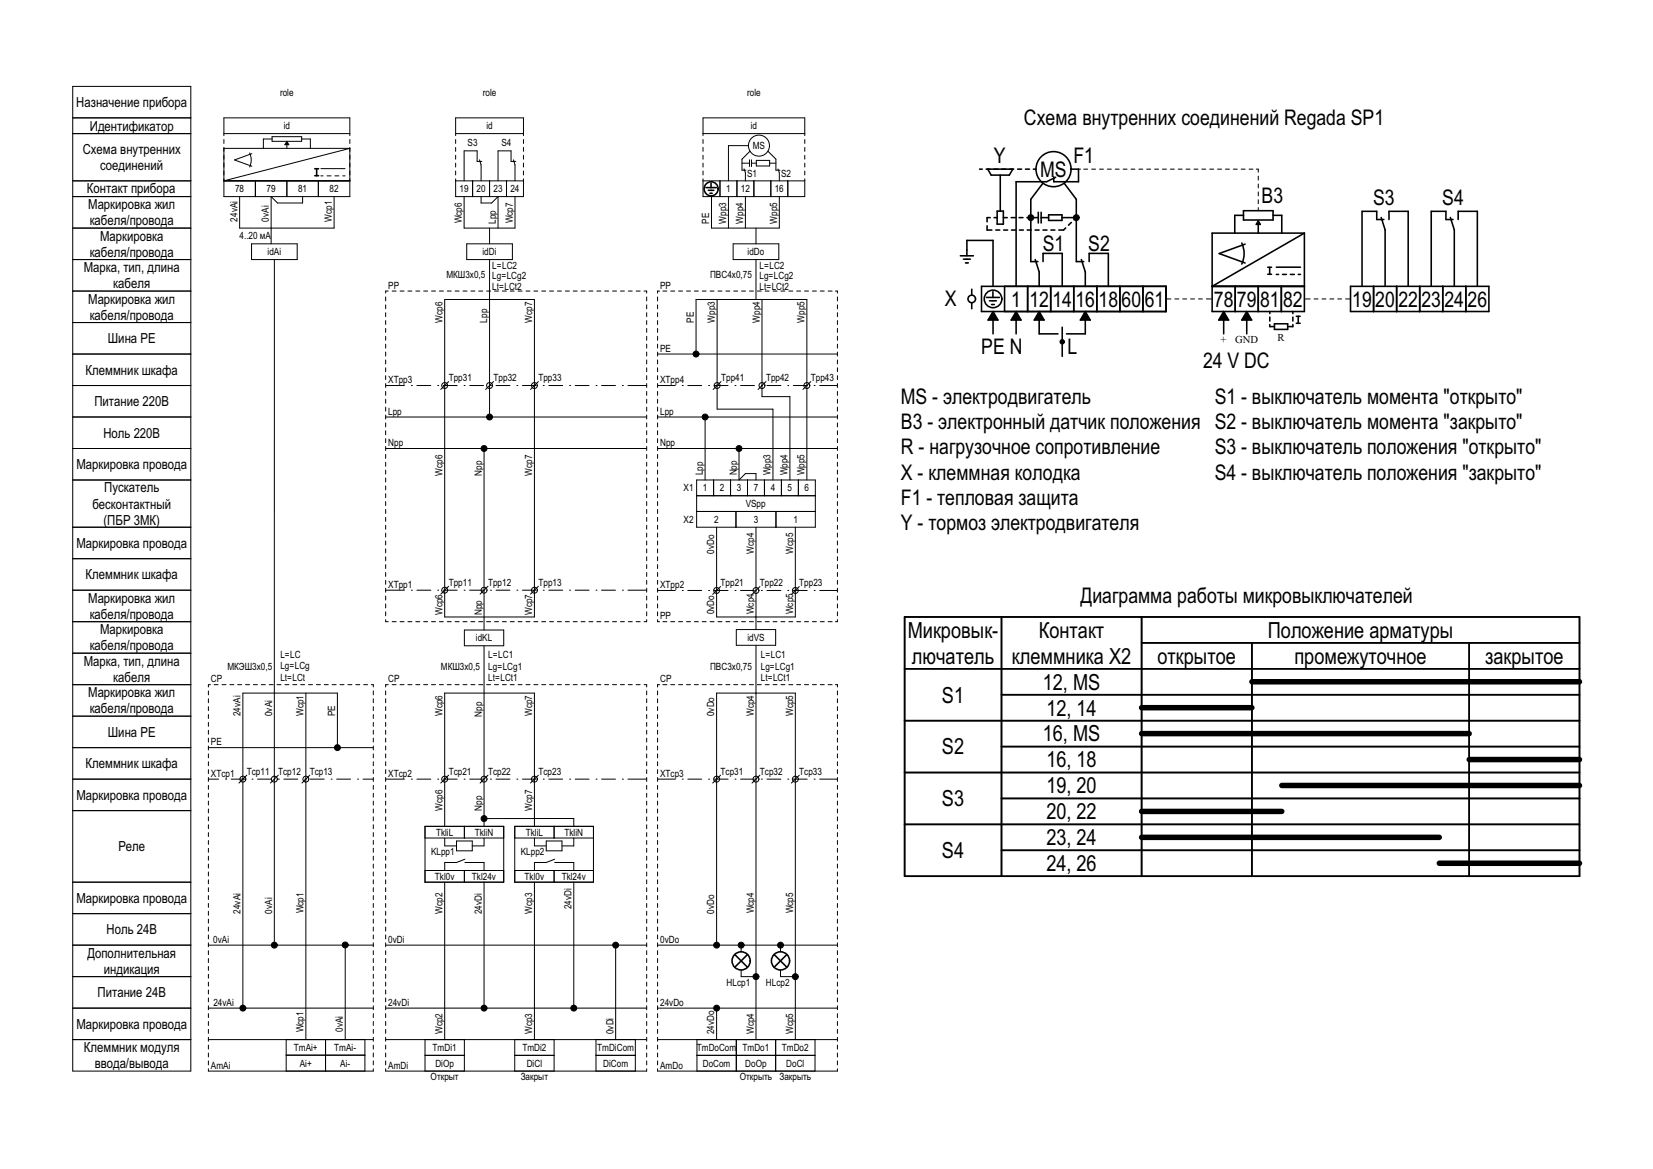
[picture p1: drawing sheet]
<svg xmlns="http://www.w3.org/2000/svg" width="420mm" height="297mm" viewBox="0 0 420 297" stroke-linecap="round" stroke-linejoin="round" font-family="sans-serif">
<!-- layer: id_static_do -->
<g fill="none" stroke="#000" stroke-width=".25">
<path d="M178.6 33.9h25.9M178.6 34.5v-4.6h25.9v4.6M178.6 35.4v1M178.6 37.4v1M178.6 39.4v1M190.2 37h-5.1v8.9M190.6 38.4l-2.1 2v2.8h1M195.1 38.4l2 2v2.8h1.1M204.5 35.4v1M204.5 37.4v1M204.5 39.4v1M178.6 45.4v4.5h25.9v-4.5"/>
<path d="M178.6 45.9h25.9M178.6 41.4v1M178.6 43.4v1M180.8 49.9v8h17.2v-8M182.9 45.9v4M185.1 49.9v8M187.2 45.9v4M188.5 41.5h1.9M189 42.9l.4 1v2M189.4 49.9v8M190.4 40.6v1.7M190.9 41.5h1.3"/>
<path d="M190.9 40.6v1.7M191.6 45.9v4M192.1 57.9v4M192.2 40.7h3.4v1.5h-3.4zM195.6 41.5h1.5M195.9 45.9v4M197.7 42.9l.3 1v2M200.2 45.9v4M204.5 41.4v1M204.5 43.4v1M167.1 75.4v1M167.1 77.4v1"/>
<path d="M167.1 79.4v1M167.6 73.9h-.5v.6M168.4 73.9h1M170.4 73.9h1M172.4 73.9h1M174.4 73.9h1M176.4 73.9h1M178.4 73.9h1M180.4 73.9h1M182.2 76.1v27.8h14.2v18M182.4 73.9h1M184.4 73.9h1"/>
<path d="M186.3 61.9h11.6v4h-11.6zM186.4 73.9h1M188.4 73.9h1M190.4 73.9h1M192.1 65.9v10.2M192.4 73.9h1M193.6 76.1v24.7h7.1v21.1M194.4 73.9h1M196.4 73.9h1M198.4 73.9h1M200.4 73.9h1M202.4 73.9h1"/>
<path d="M204.4 73.9h1M206.4 73.9h1M208.4 73.9h1M210.4 73.9h1M212.3 73.9h.5v.6M212.8 75.4v1M212.8 77.4v1M212.8 79.4v1M167.1 97.9h4.5M167.1 89.9h45.7M167.1 81.4v1M167.1 83.4v1"/>
<path d="M167.1 85.4v1M167.1 87.4v1M167.1 89.4v1M167.1 91.4v1M167.1 93.4v1M167.1 95.4v1M167.1 97.4v1M167.1 99.4v1M173.3 97.9h.1M174.8 97.9h3.5M176.9 89.2v-13.1h28.1v45.8M180.1 97.9h.1"/>
<path d="M181.5 97.9h3.5M183.2 96.9l-2 2M186.8 97.9h.1M188.2 97.9h3.5M193.5 97.9h.1M194.6 96.9l-2 2M194.9 97.9h3.5M200.2 97.9h.1M201.6 97.9h3.5M206 96.9l-2 2M206.9 97.9h.1M208.3 97.9h4.5"/>
<path d="M212.8 81.4v1M212.8 83.4v1M212.8 85.4v1M212.8 87.4v1M212.8 89.4v1M212.8 91.4v1M212.8 93.4v1M212.8 95.4v1M212.8 97.4v1M212.8 99.4v1M167.1 105.9h45.7M167.1 113.9h45.7"/>
<path d="M167.1 101.4v1M167.1 103.4v1M167.1 105.4v1M167.1 107.4v1M167.1 109.4v1M167.1 111.4v1M167.1 113.4v1M167.1 115.4v1M167.1 117.4v1M167.1 119.4v1M179.2 106.7v15.2M187.8 114.7v7.2l1.6-1.6h2.7v1.6"/>
<path d="M212.8 101.4v1M212.8 103.4v1M212.8 105.4v1M212.8 107.4v1M212.8 109.4v1M212.8 111.4v1M212.8 113.4v1M212.8 115.4v1M212.8 117.4v1M212.8 119.4v1M167.1 121.4v1M167.1 123.4v1"/>
<path d="M167.1 125.4v1M167.1 127.4v1M167.1 129.4v1M167.1 131.4v1M167.1 133.4v1M167.1 135.4v1M167.1 137.4v1M167.1 139.4v1M177 129.9h30.2M177 121.9h30.2v12h-30.2zM177 125.9h30.2M181.3 121.9v4"/>
<path d="M182.1 133.9v22.9h20v-22.9M185.6 121.9v4M187 129.9v4M189.9 121.9v4M192.1 133.9v26M194.2 121.9v4M197.2 129.9v4M198.5 121.9v4M202.9 121.9v4M212.8 121.4v1M212.8 123.4v1M212.8 125.4v1"/>
<path d="M212.8 127.4v1M212.8 129.4v1M212.8 131.4v1M212.8 133.4v1M212.8 135.4v1M212.8 137.4v1M212.8 139.4v1M167.1 150h4.5M167.1 157.4v.5h.5M167.1 141.4v1M167.1 143.4v1M167.1 145.4v1"/>
<path d="M167.1 147.4v1M167.1 149.4v1M167.1 151.4v1M167.1 153.4v1M167.1 155.4v1M168.4 157.9h1M170.4 157.9h1M172.4 157.9h1M173.3 150h.1M174.4 157.9h1M174.8 150h3.5M176.4 157.9h1"/>
<path d="M178.4 157.9h1M180.1 150h.1M180.4 157.9h1M181.5 150h3.5M182.4 157.9h1M183.1 149l-2 2M184.4 157.9h1M186.4 157.9h1M186.8 150h.1M187.1 159.9h10v4h-10zM188.2 150h3.5M188.4 157.9h1"/>
<path d="M190.4 157.9h1M192.4 157.9h1M193.1 149l-2 2M193.5 150h.1M194.4 157.9h1M194.9 150h3.5M196.4 157.9h1M198.4 157.9h1M200.2 150h.1M200.4 157.9h1M201.6 150h3.5M202.4 157.9h1"/>
<path d="M203.1 149l-2 2M204.4 157.9h1M206.4 157.9h1M206.9 150h.1M208.3 150h4.5M208.4 157.9h1M210.4 157.9h1M212.8 157.4v.5h-.5M212.8 141.4v1M212.8 143.4v1M212.8 145.4v1M212.8 147.4v1"/>
<path d="M212.8 149.4v1M212.8 151.4v1M212.8 153.4v1M212.8 155.4v1M192.1 163.9v12.2"/>
<circle cx="192.8" cy="37" r="2.67"/>
<circle cx="176.9" cy="89.9" r=".75"/>
<circle cx="182.2" cy="97.9" r=".75"/>
<circle cx="193.6" cy="97.9" r=".75"/>
<circle cx="205" cy="97.9" r=".75"/>
<circle cx="179.2" cy="105.9" r=".75"/>
<circle cx="187.8" cy="113.9" r=".75"/>
<circle cx="182.1" cy="150" r=".75"/>
<circle cx="192.1" cy="150" r=".75"/>
<circle cx="202.1" cy="150" r=".75"/>
</g>
<!-- layer: id_static_di -->
<g fill="none" stroke="#000" stroke-width=".25">
<path d="M115.8 34.5v-4.6h17.2v4.6M115.8 35.4v1M115.8 37.4v1M115.8 39.4v1M115.8 33.9h17.2M133 35.4v1M133 37.4v1M133 39.4v1M115.8 45.4v4.5h17.2v-4.5M115.8 45.9h17.2M115.8 41.4v1M115.8 43.4v1"/>
<path d="M117.9 49.9v8h13v-8M120.1 45.9v4M121.8 40.6l.4 1.3v4M122.2 49.9v1.7h2.7l1.6-1.7v8M122.4 41h-1.2v-2.7h-3.3v7.6M124.4 45.9v4M124.4 57.9v4M128.7 45.9v4M130.5 40.6l.4 1.3v4M131 41h-1.2v-2.7h-3.3v7.6M133 41.4v1M133 43.4v1"/>
<path d="M98 75.4v1M98 77.4v1M98 79.4v1M98.6 73.9h-.6v.6M99.6 73.9h1M101.6 73.9h1M103.6 73.9h1M105.6 73.9h1M107.6 73.9h1M109.6 73.9h1M111.6 73.9h1M113 76.1h22.8v80.7h-22.8z"/>
<path d="M113.6 73.9h1M115.6 73.9h1M117.6 73.9h1M118.6 61.9h11.6v4h-11.6zM119.6 73.9h1M121.6 73.9h1M123.6 73.9h1M124.4 65.9v39.3M125.6 73.9h1M127.6 73.9h1M129.6 73.9h1M131.6 73.9h1"/>
<path d="M133.6 73.9h1M135.6 73.9h1M137.6 73.9h1M139.6 73.9h1M141.6 73.9h1M143.6 73.9h1M145.6 73.9h1M147.6 73.9h1M149.6 73.9h1M151.6 73.9h1M153.6 73.9h1M155.6 73.9h1"/>
<path d="M157.6 73.9h1M159.6 73.9h1M161.6 73.9h1M163.6 73.9h.7v.6M164.3 75.4v1M164.3 77.4v1M164.3 79.4v1M98 97.9h4.8M98 81.4v1M98 83.4v1M98 85.4v1M98 87.4v1"/>
<path d="M98 89.4v1M98 91.4v1M98 93.4v1M98 95.4v1M98 97.4v1M98 99.4v1M104.5 97.9h.1M105.9 97.9h3.6M111.2 97.9h.1M112.6 97.9h3.6M114 96.9l-2 2M117.9 97.9h.1"/>
<path d="M119.3 97.9h3.6M124.6 97.9h.1M125.4 96.9l-2 2M126 97.9h3.6M131.3 97.9h.1M132.7 97.9h3.6M136.8 96.9l-2 2M138 97.9h.1M139.4 97.9h3.6M144.7 97.9h.1M146.1 97.9h3.6M151.4 97.9h.1"/>
<path d="M152.8 97.9h3.6M158.1 97.9h.1M159.5 97.9h4.8M164.3 81.4v1M164.3 83.4v1M164.3 85.4v1M164.3 87.4v1M164.3 89.4v1M164.3 91.4v1M164.3 93.4v1M164.3 95.4v1M164.3 97.4v1"/>
<path d="M164.3 99.4v1M98 105.9h66.3M98 113.9h66.3M98 101.4v1M98 103.4v1M98 105.4v1M98 107.4v1M98 109.4v1M98 111.4v1M98 113.4v1M98 115.4v1M98 117.4v1"/>
<path d="M98 119.4v1M123 114.7v45.4M164.3 101.4v1M164.3 103.4v1M164.3 105.4v1M164.3 107.4v1M164.3 109.4v1M164.3 111.4v1M164.3 113.4v1M164.3 115.4v1M164.3 117.4v1M164.3 119.4v1"/>
<path d="M98 121.4v1M98 123.4v1M98 125.4v1M98 127.4v1M98 129.4v1M98 131.4v1M98 133.4v1M98 135.4v1M98 137.4v1M98 139.4v1M164.3 121.4v1M164.3 123.4v1"/>
<path d="M164.3 125.4v1M164.3 127.4v1M164.3 129.4v1M164.3 131.4v1M164.3 133.4v1M164.3 135.4v1M164.3 137.4v1M164.3 139.4v1M98 149.9h4.8M98 141.4v1M98 143.4v1M98 145.4v1"/>
<path d="M98 147.4v1M98 149.4v1M98 151.4v1M98 153.4v1M98 155.4v1M98 157.4v.5h.6M99.6 157.9h1M101.6 157.9h1M103.6 157.9h1M104.5 149.9h.1M105.6 157.9h1M105.9 149.9h3.6"/>
<path d="M107.6 157.9h1M109.6 157.9h1M111.2 149.9h.1M111.6 157.9h1M112.6 149.9h3.6M113.6 157.9h1M114 148.9l-2 2M115.6 157.9h1M117.6 157.9h1M117.9 149.9h.1M119.3 149.9h3.6M119.6 157.9h1"/>
<path d="M121.6 157.9h1M123.6 157.9h1M124 148.9l-2 2M124.6 149.9h.1M125.6 157.9h1M126 149.9h3.6M127.6 157.9h1M129.6 157.9h1M131.3 149.9h.1M131.6 157.9h1M132.7 149.9h3.6M133.6 157.9h1"/>
<path d="M135.6 157.9h1M136.8 148.9l-2 2M137.6 157.9h1M138 149.9h.1M139.4 149.9h3.6M139.6 157.9h1M141.6 157.9h1M143.6 157.9h1M144.7 149.9h.1M145.6 157.9h1M146.1 149.9h3.6M147.6 157.9h1"/>
<path d="M149.6 157.9h1M151.4 149.9h.1M151.6 157.9h1M152.8 149.9h3.6M153.6 157.9h1M155.6 157.9h1M157.6 157.9h1M158.1 149.9h.1M159.5 149.9h4.8M159.6 157.9h1M161.6 157.9h1M164.3 141.4v1"/>
<path d="M164.3 143.4v1M164.3 145.4v1M164.3 147.4v1M164.3 149.4v1M164.3 151.4v1M164.3 153.4v1M164.3 155.4v1M164.3 157.4v.5h-.7M118 160.1h10v4h-10zM123 164.1v33.8M113 197.9v-21.8h22.8v21.8"/>
<circle cx="113" cy="97.9" r=".75"/>
<circle cx="124.4" cy="97.9" r=".75"/>
<circle cx="135.8" cy="97.9" r=".75"/>
<circle cx="123" cy="113.9" r=".75"/>
<circle cx="124.4" cy="105.9" r=".75"/>
<circle cx="113" cy="149.9" r=".75"/>
<circle cx="123" cy="149.9" r=".75"/>
<circle cx="135.8" cy="149.9" r=".75"/>
</g>
<!-- layer: id_static_ai -->
<g fill="none" stroke="#000" stroke-width=".25">
<path d="M56.9 33.9h32M56.9 34.5v-4.6h32v4.6M56.9 37.4v12.5h32v-12.5M56.9 35.4v1M56.9 37.7h32l-32 8.2h32M63.4 38.8a4.2 4.2 0 0 1 0 3.6M64 39l-4.4 1.6 4.4 1.6M69.1 34.7h7.5v1.2h-7.5zM69.1 35.3h-2.2v2.4M72.9 36.8v.9M72.9 35.9l.5 .9h-1zM76.6 35.3h2.3v2.4"/>
<path d="M88.9 35.4v1M60.9 49.9v8h24v-8M64.9 45.9v4M72.9 45.9v4M76.9 49.9v1.7h-6.4l-1.6-1.7v12M80.9 45.9v4M81.5 42.8h6.2M81.5 44.7h.6M83.1 44.7h1M85.1 44.7h1M87.1 44.7h.6M63.9 61.9h11.6v4h-11.6z"/>
<path d="M69.7 65.9v110.2"/>
</g>
<!-- layer: cp_static_do -->
<g fill="none" stroke="#000" stroke-width=".25">
<path d="M167.1 175.5v1M167.1 177.5v1M167.1 179.5v1M167.6 173.9h-.5v.6M168.4 173.9h1M170.4 173.9h1M172.4 173.9h1M174.4 173.9h1M176.4 173.9h1M178.4 173.9h1M180.4 173.9h1M182.4 173.9h1"/>
<path d="M184.4 173.9h1M186.4 173.9h1M188.4 173.9h1M190.4 173.9h1M192.1 176.1v88M192.4 173.9h1M194.4 173.9h1M196.4 173.9h1M198.4 173.9h1M200.4 173.9h1M202.4 173.9h1M204.4 173.9h1"/>
<path d="M206.4 173.9h1M208.4 173.9h1M210.4 173.9h1M212.3 173.9h.5v.6M212.8 175.5v1M212.8 177.5v1M212.8 179.5v1M167.1 197.9h4.5M167.1 181.5v1M167.1 183.5v1M167.1 185.5v1M167.1 187.5v1"/>
<path d="M167.1 189.5v1M167.1 191.5v1M167.1 193.5v1M167.1 195.5v1M167.1 197.5v1M167.1 199.5v1M173.3 197.9h.1M174.8 197.9h3.5M180.1 197.9h.1M181.5 197.9h3.5M183.1 196.9l-2 2M186.8 197.9h.1"/>
<path d="M188.2 197.9h3.5M193.1 196.9l-2 2M193.5 197.9h.1M194.9 197.9h3.5M200.2 197.9h.1M201.6 197.9h3.5M203.1 196.9l-2 2M206.9 197.9h.1M208.3 197.9h4.5M212.8 181.5v1M212.8 183.5v1M212.8 185.5v1"/>
<path d="M212.8 187.5v1M212.8 189.5v1M212.8 191.5v1M212.8 193.5v1M212.8 195.5v1M212.8 197.5v1M212.8 199.5v1M167.1 201.5v1M167.1 203.5v1M167.1 205.5v1M167.1 207.5v1M167.1 209.5v1"/>
<path d="M167.1 211.5v1M167.1 213.5v1M167.1 215.5v1M167.1 217.5v1M167.1 219.5v1M212.8 201.5v1M212.8 203.5v1M212.8 205.5v1M212.8 207.5v1M212.8 209.5v1M212.8 211.5v1M212.8 213.5v1"/>
<path d="M212.8 215.5v1M212.8 217.5v1M212.8 219.5v1M167.1 221.5v1M167.1 223.5v1M167.1 225.5v1M167.1 227.5v1M167.1 229.5v1M167.1 231.5v1M167.1 233.5v1M167.1 235.5v1M167.1 237.5v1"/>
<path d="M167.1 239.5v1M182.1 239.4v-63.3h20v88M212.8 221.5v1M212.8 223.5v1M212.8 225.5v1M212.8 227.5v1M212.8 229.5v1M212.8 231.5v1M212.8 233.5v1M212.8 235.5v1M212.8 237.5v1M212.8 239.5v1"/>
<path d="M167.1 256.1h45.7M167.1 240.1h45.7M167.1 241.5v1M167.1 243.5v1M167.1 245.5v1M167.1 247.5v1M167.1 249.5v1M167.1 251.5v1M167.1 253.5v1M167.1 255.5v1M167.1 257.5v1M167.1 259.5v1"/>
<path d="M182.1 256.9v7.2M188.3 240.9v.9M188.3 246.4v1.7h3M198.3 246.4v1.7h3M198.3 240.9v.9M212.8 241.5v1M212.8 243.5v1M212.8 245.5v1M212.8 247.5v1M212.8 249.5v1M212.8 251.5v1M212.8 253.5v1"/>
<path d="M212.8 255.5v1M212.8 257.5v1M212.8 259.5v1M167.1 271.5v.6h45.7v-.6M167.1 264.1h45.7M167.1 261.5v1M167.1 263.5v1M167.1 265.5v1M167.1 267.5v1M167.1 269.5v1M177.1 268.1h30M177.1 264.1v8"/>
<path d="M187.1 264.1v8M197.1 264.1v8M207.1 264.1v8M212.8 261.5v1M212.8 263.5v1M212.8 265.5v1M212.8 267.5v1M212.8 269.5v1"/>
<circle cx="182.1" cy="197.9" r=".75"/>
<circle cx="192.1" cy="197.9" r=".75"/>
<circle cx="202.1" cy="197.9" r=".75"/>
<circle cx="182.1" cy="256.1" r=".75"/>
<circle cx="182.1" cy="240.1" r=".75"/>
<circle cx="188.3" cy="240.1" r=".75"/>
<circle cx="192.1" cy="248.1" r=".75"/>
<circle cx="198.3" cy="240.1" r=".75"/>
<circle cx="202.1" cy="248.1" r=".75"/>
</g>
<!-- layer: cp_static_ai -->
<g fill="none" stroke="#000" stroke-width=".25">
<path d="M52.9 175.5v1M52.9 177.5v1M52.9 179.5v1M53.5 173.9h-.6v.6M54.4 173.9h1M56.4 173.9h1M58.4 173.9h1M60.4 173.9h1M62.4 173.9h1M64.4 173.9h1M66.4 173.9h1M68.4 173.9h1"/>
<path d="M69.7 176.1v63.3M70.4 173.9h1M72.4 173.9h1M74.4 173.9h1M76.4 173.9h1M77.7 176.1v88M78.4 173.9h1M80.4 173.9h1M82.4 173.9h1M84.4 173.9h1M86.4 173.9h1M88.4 173.9h1"/>
<path d="M90.4 173.9h1M92.4 173.9h1M94.3 173.9h.6v.6M94.9 175.5v1M94.9 177.5v1M94.9 179.5v1M52.9 197.9h2.7M52.9 189.9h42M52.9 181.5v1M52.9 183.5v1M52.9 185.5v1M52.9 187.5v1"/>
<path d="M52.9 189.5v1M52.9 191.5v1M52.9 193.5v1M52.9 195.5v1M52.9 197.5v1M52.9 199.5v1M57.3 197.9h.1M58.7 197.9h3.6M62.7 196.9l-2 2M64 197.9h.1M65.4 197.9h3.6M70.7 196.9l-2 2"/>
<path d="M70.7 197.9h.1M72.1 197.9h3.6M77.4 197.9h.1M78.7 196.9l-2 2M78.8 197.9h3.6M84.1 197.9h.1M85.5 197.9h3.6M85.7 189.2v-13.1h-24v79.3M90.8 197.9h.1M92.2 197.9h2.7M94.9 181.5v1M94.9 183.5v1"/>
<path d="M94.9 185.5v1M94.9 187.5v1M94.9 189.5v1M94.9 191.5v1M94.9 193.5v1M94.9 195.5v1M94.9 197.5v1M94.9 199.5v1M52.9 201.5v1M52.9 203.5v1M52.9 205.5v1M52.9 207.5v1"/>
<path d="M52.9 209.5v1M52.9 211.5v1M52.9 213.5v1M52.9 215.5v1M52.9 217.5v1M52.9 219.5v1M94.9 201.5v1M94.9 203.5v1M94.9 205.5v1M94.9 207.5v1M94.9 209.5v1M94.9 211.5v1"/>
<path d="M94.9 213.5v1M94.9 215.5v1M94.9 217.5v1M94.9 219.5v1M52.9 221.5v1M52.9 223.5v1M52.9 225.5v1M52.9 227.5v1M52.9 229.5v1M52.9 231.5v1M52.9 233.5v1M52.9 235.5v1"/>
<path d="M52.9 237.5v1M52.9 239.5v1M94.9 221.5v1M94.9 223.5v1M94.9 225.5v1M94.9 227.5v1M94.9 229.5v1M94.9 231.5v1M94.9 233.5v1M94.9 235.5v1M94.9 237.5v1M94.9 239.5v1"/>
<path d="M52.9 256.1h42M52.9 240.1h42M52.9 241.5v1M52.9 243.5v1M52.9 245.5v1M52.9 247.5v1M52.9 249.5v1M52.9 251.5v1M52.9 253.5v1M52.9 255.5v1M52.9 257.5v1M52.9 259.5v1"/>
<path d="M87.7 240.8v23.3M94.9 241.5v1M94.9 243.5v1M94.9 245.5v1M94.9 247.5v1M94.9 249.5v1M94.9 251.5v1M94.9 253.5v1M94.9 255.5v1M94.9 257.5v1M94.9 259.5v1M52.9 271.5v.6h42v-.6"/>
<path d="M52.9 264.1h42M52.9 261.5v1M52.9 263.5v1M52.9 265.5v1M52.9 267.5v1M52.9 269.5v1M72.7 268.1h20M72.7 264.1v8M82.7 264.1v8M92.7 264.1v8M94.9 261.5v1M94.9 263.5v1"/>
<path d="M94.9 265.5v1M94.9 267.5v1M94.9 269.5v1"/>
<circle cx="61.7" cy="197.9" r=".75"/>
<circle cx="69.7" cy="197.9" r=".75"/>
<circle cx="77.7" cy="197.9" r=".75"/>
<circle cx="85.7" cy="189.9" r=".75"/>
<circle cx="61.7" cy="256.1" r=".75"/>
<circle cx="69.7" cy="240.1" r=".75"/>
<circle cx="87.7" cy="240.1" r=".75"/>
</g>
<g fill="#000">
<circle cx="85.7" cy="189.9" r=".75"/>
<circle cx="61.7" cy="256.1" r=".75"/>
<circle cx="69.7" cy="240.1" r=".75"/>
<circle cx="87.7" cy="240.1" r=".75"/>
</g>
<!-- layer: cp_static_di -->
<g fill="none" stroke="#000" stroke-width=".25">
<path d="M98 175.5v1M98 177.5v1M98 179.5v1M98.6 173.9h-.6v.6M99.6 173.9h1M101.6 173.9h1M103.6 173.9h1M105.6 173.9h1M107.6 173.9h1M109.6 173.9h1M111.6 173.9h1M113.6 173.9h1"/>
<path d="M115.6 173.9h1M117.6 173.9h1M119.6 173.9h1M121.6 173.9h1M123.6 173.9h1M125.6 173.9h1M127.6 173.9h1M129.6 173.9h1M131.6 173.9h1M133.6 173.9h1M135.6 173.9h1M137.6 173.9h1"/>
<path d="M139.6 173.9h1M141.6 173.9h1M143.6 173.9h1M145.6 173.9h1M147.6 173.9h1M149.6 173.9h1M151.6 173.9h1M153.6 173.9h1M155.6 173.9h1M157.6 173.9h1M159.6 173.9h1M161.6 173.9h1"/>
<path d="M163.6 173.9h.7v.6M164.3 175.5v1M164.3 177.5v1M164.3 179.5v1M98 197.9h4.8M98 181.5v1M98 183.5v1M98 185.5v1M98 187.5v1M98 189.5v1M98 191.5v1M98 193.5v1"/>
<path d="M98 195.5v1M98 197.5v1M98 199.5v1M104.5 197.9h.1M105.9 197.9h3.6M111.2 197.9h.1M112.6 197.9h3.6M113 197.9v12M114 196.9l-2 2M117.9 197.9h.1M119.3 197.9h3.6M123 197.9v12"/>
<path d="M124 196.9l-2 2M124.6 197.9h.1M126 197.9h3.6M131.3 197.9h.1M132.7 197.9h3.6M135.8 197.9v12M136.8 196.9l-2 2M138 197.9h.1M139.4 197.9h3.6M144.7 197.9h.1M146.1 197.9h3.6M151.4 197.9h.1"/>
<path d="M152.8 197.9h3.6M158.1 197.9h.1M159.5 197.9h4.8M164.3 181.5v1M164.3 183.5v1M164.3 185.5v1M164.3 187.5v1M164.3 189.5v1M164.3 191.5v1M164.3 193.5v1M164.3 195.5v1M164.3 197.5v1"/>
<path d="M164.3 199.5v1M98 201.5v1M98 203.5v1M98 205.5v1M98 207.5v1M98 209.5v1M98 211.5v1M98 213.5v1M98 215.5v1M98 217.5v1M98 219.5v1M108 209.9h20v14.2h-20z"/>
<path d="M108 212.9h20M113 212.9v2h3M116 213.7h4v2.5h-4zM118 209.9v3M118.1 218.3l-2.1 .8h-3v2.1M118.1 219.1h4.9v2.1M123 212.9v2h-3M123.7 208l22.1-.1v2M130.8 209.9h20v14.2h-20zM130.8 212.9h20M135.8 212.9v2h3M138.8 213.7h4v2.5h-4z"/>
<path d="M140.8 209.9v3M140.9 218.3l-2.1 .8h-3v2.1M140.9 219.1h4.9v2.1M145.8 212.9v2h-3M164.3 201.5v1M164.3 203.5v1M164.3 205.5v1M164.3 207.5v1M164.3 209.5v1M164.3 211.5v1M164.3 213.5v1M164.3 215.5v1"/>
<path d="M164.3 217.5v1M164.3 219.5v1M98 221.5v1M98 223.5v1M98 225.5v1M98 227.5v1M98 229.5v1M98 231.5v1M98 233.5v1M98 235.5v1M98 237.5v1M98 239.5v1"/>
<path d="M108 221.2h20M113 224.1v40M118 221.2v2.9M123 224.1v31.3M130.8 221.2h20M135.8 224.1v40M140.8 221.2v2.9M145.8 224.1v31.3M164.3 221.5v1M164.3 223.5v1M164.3 225.5v1M164.3 227.5v1"/>
<path d="M164.3 229.5v1M164.3 231.5v1M164.3 233.5v1M164.3 235.5v1M164.3 237.5v1M164.3 239.5v1M98 256.1h66.3M98 240.1h66.3M98 241.5v1M98 243.5v1M98 245.5v1M98 247.5v1"/>
<path d="M98 249.5v1M98 251.5v1M98 253.5v1M98 255.5v1M98 257.5v1M98 259.5v1M156.4 240.9v23.2M164.3 241.5v1M164.3 243.5v1M164.3 245.5v1M164.3 247.5v1M164.3 249.5v1"/>
<path d="M164.3 251.5v1M164.3 253.5v1M164.3 255.5v1M164.3 257.5v1M164.3 259.5v1M98 271.5v.6h66.3v-.6M98 264.1h66.3M98 261.5v1M98 263.5v1M98 265.5v1M98 267.5v1M98 269.5v1"/>
<path d="M108 264.1v8M108 268.1h10M118 264.1v8M130.8 264.1v8M130.8 268.1h10M140.8 264.1v8M151.4 268.1h10M151.4 264.1v8M161.4 264.1v8M164.3 261.5v1M164.3 263.5v1M164.3 265.5v1"/>
<path d="M164.3 267.5v1M164.3 269.5v1"/>
<circle cx="113" cy="197.9" r=".75"/>
<circle cx="123" cy="197.9" r=".75"/>
<circle cx="135.8" cy="197.9" r=".75"/>
<circle cx="123" cy="208" r=".75"/>
<circle cx="123" cy="256.1" r=".75"/>
<circle cx="145.8" cy="256.1" r=".75"/>
<circle cx="156.4" cy="240.1" r=".75"/>
</g>
<!-- layer: cp_names -->
<path d="M18.5 81.9h30v8h-30zM18.5 173.9h30v32h-30zM18.5 197.9h30M18.5 189.9h30M18.5 181.9h30M18.5 224.1h30v48h-30zM18.5 232.1h30M18.5 256.1h30M18.5 240.1h30M18.5 248.1h30M18.5 264.1h30" fill="none" stroke="#000" stroke-width=".25"/>
<!-- layer: id_names -->
<g fill="none" stroke="#000" stroke-width=".25">
<path d="M18.5 21.9h30v60h-30zM18.5 29.9h30M18.5 33.9h30M18.5 57.9h30M18.5 49.9h30M18.5 45.9h30M18.5 73.9h30M18.5 65.9h30M18.5 89.9h30v84h-30zM18.5 97.9h30M18.5 105.9h30M18.5 113.9h30"/>
<path d="M18.5 133.9h30M18.5 121.9h30M18.5 157.9h30M18.5 149.9h30M18.5 141.9h30M18.5 165.9h30M18.5 205.9h30v18.2h-30z"/>
</g>
<!-- layer: info -->
<g fill="none" stroke="#000" stroke-width=".4">
<path d="M179.3 47.7h2.7M180 48.4h1.4M180.4 49.1h.6M180.7 46.5v1.2M248.9 43h.7M250.6 43h7M250.8 57.4v1h1.2M251 43l.8 1.5h4.7l.8-1.5M251.6 55.3h-.8v1.1M252.6 55.3h.8M253 58.4h1M253.4 53.6h1.5v3.3h-1.5z"/>
<path d="M254.1 44.5v9.1M254.9 55.3h1M255 58.4h1M256.9 55.3h1M257 58.4h1M258.6 43h1M258.9 55.3h1M259 58.4h1M260.6 43h1M260.9 55.3h1M261 58.4h1M262.6 43h.6"/>
<path d="M262.7 55.3h1.1M263 58.4h1M263.8 53.9v2.8M264.5 55.3h1.9M264.5 53.9v2.8M265 46.5l-3.1 4.1v15.9h1.8M265 58.4h1M266.4 54.6h3.4v1.4h-3.4zM267 58.4h1M268.2 45l-2.3 1.2h-7.7v26.5M269.8 55.3h2.9M270.4 46.5l3.1 4.1v15.9h1.9"/>
<path d="M270.8 57.9l-.6 .5h-1.2M272.1 43h1.9v3.2h-6.3v-1.3M272.2 56.5l-.7 .7M273.5 55.3l-.6 .5M308 59.2h23.4v19.9h-23.4zM315.9 53.5h7.6v2.4h-7.6zM315.9 54.7h-2.2v4.5M319.7 57v2.2M319.7 56.1l.5 .9h-1zM323.5 54.7h2.2v4.5M331.4 59.2l-23.4 13.5h23.4M350.9 55.3l1 3.1v14.3"/>
<path d="M351.6 55.8h-1.8v-2.1h-3.7v19M352.9 55.8v-2.1h4.9v19M368.5 55.3l1 3.1v14.3M369.2 55.8h-1.8v-2.1h-3.7v19M370.5 55.8v-2.1h4.9v19M244 65h3.3M244.8 65.8h1.7M245.3 66.8h.7M245.7 65v-3.9h6.6v11.6M246.9 73.5v1.5M246.9 76.9v1.5M249.4 72.7h46.9v6.4h-46.9z"/>
<path d="M250.6 75.6h3.3M251.4 76.4h1.8M251.9 77.4h.7M252.3 74.1v1.5M252.3 79.1l1.3 2.2h-2.5zM255.2 72.7v6.4M258.2 79.1l1.2 2.2h-2.5zM261.1 72.7v6.4M263 65.9l1 3.2v3.6M264 79.1l1.3 2.2h-2.5zM265 66.5v-2.1h4.9v8.3M267 72.7v6.4"/>
<path d="M272.8 72.7v6.4M274.8 65.9l1 3.2v3.6M275.8 79.1l1.2 2.2h-2.5zM276.7 66.5v-2.1h4.9v8.3M278.7 72.7v6.4M284.5 72.7v6.4M290.4 72.7v6.4M310.9 79.1l1.3 2.2h-2.5zM313.8 72.7v6.4M315.5 61.7a6.3 6.3 0 0 1 0 5.4M316.4 62l-6.6 2.4 6.6 2.4M316.8 79.1l1.2 2.2h-2.5z"/>
<path d="M319.7 72.7v6.4M322.6 79.1v.6M324.3 67.9h6.1M324.3 69.7h.6M325.6 72.7v6.4M325.9 69.7h1M327.9 69.7h1M328.5 79.1v.6M329.9 69.7h.5M343.1 72.7h35.2v6.4h-35.2zM349 72.7v6.4M354.9 72.7v6.4"/>
<path d="M360.7 72.7v6.4M366.6 72.7v6.4M372.4 72.7v6.4M252.3 81.3v3.5M258.2 81.3v3.5M264 81.3v3.5h4.8M269.9 83.1v3.2M269.9 86.8v3.7M275.8 81.3v3.5h-4.8M310.9 81.3v3.5M316.8 81.3v3.5M322.6 80.6v1"/>
<path d="M322.6 82.5v.5h1.2M323.8 82.3h3.4v1.4h-3.4zM328.5 82.5v.5h-1.3M328.5 80.6v1M229.8 156.7h171.5v65.9h-171.5zM254.5 156.7v65.9M290.1 156.7v65.9M229.8 169.9h171.5M254.5 176.5h146.8M290.1 163.3h111.2M318.1 163.3v59.3M373.3 163.3v59.3"/>
<path d="M229.8 183.1h171.5M229.8 196.3h171.5M254.5 189.7h146.8M229.8 209.4h171.5M254.5 202.9h146.8M254.5 216h146.8"/>
<circle cx="180.7" cy="48" r="1.79"/>
<circle cx="267.7" cy="43" r="4.5"/>
<circle cx="246.9" cy="75.9" r=".96"/>
<circle cx="252.3" cy="75.9" r="2.23"/>
<circle cx="269.9" cy="86.8" r=".5"/>
</g>
<path d="M290.1 179.8h28M318.1 173.2h83.2M290.1 186.4h83.2M325.7 199.6h75.6M373.3 193h28M290.1 206.2h35.6M290.1 212.7h75.6M365.7 219.3h35.6" fill="none" stroke="#000" stroke-width="1.4"/>
<g fill="none" stroke="#000" stroke-width=".25">
<path d="M274 43h.5M275.4 43h1M277.4 43h1M279.4 43h1M281.4 43h1M283.4 43h1M285.4 43h1M287.4 43h1M289.4 43h1M291.4 43h1M293.4 43h1M295.4 43h1"/>
<path d="M297.4 43h1M299.4 43h1M301.4 43h1M303.4 43h1M305.4 43h1M307.4 43h1M309.4 43h1M311.4 43h1M313.4 43h1M315.4 43h1M317.4 43h1M319.2 43h.5v.8"/>
<path d="M319.7 44.8v1M319.7 46.8v1M319.7 48.8v1M319.7 50.8v1M319.7 52.8v.7M296.3 75.9h1.2M298.5 75.9h1M300.5 75.9h1M302.5 75.9h1M304.5 75.9h1M306.5 75.9h1.3M331.6 75.9h1.3"/>
<path d="M333.9 75.9h1M335.9 75.9h1M337.9 75.9h1M339.9 75.9h1M341.9 75.9h1.2"/>
<circle cx="261.9" cy="55.3" r=".75"/>
<circle cx="273.5" cy="55.3" r=".75"/>
</g>
<g fill="#000">
<path d="M319.7 56.1l.5 .9h-1zM252.3 79.1l1.3 2.2h-2.5zM258.2 79.1l1.2 2.2h-2.5zM264 79.1l1.3 2.2h-2.5zM275.8 79.1l1.2 2.2h-2.5zM310.9 79.1l1.3 2.2h-2.5zM316.8 79.1l1.2 2.2h-2.5z"/>
<circle cx="261.9" cy="55.3" r=".75"/>
<circle cx="273.5" cy="55.3" r=".75"/>
<circle cx="269.9" cy="86.8" r=".5"/>
</g>
<!-- layer: id_static_ai -->
<path d="M72.9 35.9l.5 .9h-1z" fill="#000"/>
<path d="M80 42.9h.9M80 44.6h.9M80.5 42.9v1.7M322.1 67.9h1M322.1 69.7h1M322.6 67.9v1.8M329.4 80.4h.9M329.4 82.1h.9M329.9 80.4v1.7" fill="none" stroke="#000" stroke-width=".4"/>
<!-- layer: cp_static_do -->
<g fill="#000">
<circle cx="182.1" cy="240.1" r=".75"/>
<circle cx="182.1" cy="256.1" r=".75"/>
<circle cx="188.3" cy="240.1" r=".75"/>
<circle cx="192.1" cy="248.1" r=".75"/>
<circle cx="198.3" cy="240.1" r=".75"/>
<circle cx="202.1" cy="248.1" r=".75"/>
</g>
<g fill="none" stroke="#000" stroke-width=".4">
<path d="M186.7 242.5l3.2 3.3M189.9 242.5l-3.2 3.3M196.7 242.5l3.2 3.3M199.9 242.5l-3.2 3.3"/>
<circle cx="188.3" cy="244.1" r="2.31"/>
<circle cx="198.3" cy="244.1" r="2.31"/>
</g>
<!-- layer: id_static_do -->
<g fill="#000">
<circle cx="176.9" cy="89.9" r=".75"/>
<circle cx="179.2" cy="105.9" r=".75"/>
<circle cx="187.8" cy="113.9" r=".75"/>
</g>
<!-- layer: cp_static_di -->
<g fill="#000">
<circle cx="123" cy="208" r=".75"/>
<circle cx="123" cy="256.1" r=".75"/>
<circle cx="145.8" cy="256.1" r=".75"/>
<circle cx="156.4" cy="240.1" r=".75"/>
</g>
<!-- layer: id_static_di -->
<g fill="#000">
<circle cx="123" cy="113.9" r=".75"/>
<circle cx="124.4" cy="105.9" r=".75"/>
</g>
<g font-size="5.6">
<text x="230.6" y="162">Микровык-</text>
<text x="263.9" y="162">Контакт</text>
<text x="322.1" y="162">Положение арматуры</text>
<text x="231.7" y="168.6">лючатель</text>
<text x="257.1" y="168.6">клеммника Х2</text>
<text x="294.1" y="168.6">открытое</text>
<text x="328.9" y="168.6">промежуточное</text>
<text x="377.4" y="168.6">закрытое</text>
<text x="239.3" y="178.5">S1</text>
<text x="265" y="175.2">12, MS</text>
<text x="265.9" y="181.8">12, 14</text>
<text x="239.3" y="191.7">S2</text>
<text x="265" y="188.4">16, MS</text>
<text x="265.9" y="195">16, 18</text>
<text x="265.9" y="201.6">19, 20</text>
<text x="239.3" y="204.9">S3</text>
<text x="265.9" y="208.2">20, 22</text>
<text x="265.9" y="214.7">23, 24</text>
<text x="239.3" y="218">S4</text>
<text x="265.9" y="221.3">24, 26</text>
</g>
<g font-size="5.5">
<text x="260.2" y="31.8">Схема внутренних соединений Regada SP1</text>
<text x="252.5" y="41.4">Y</text>
<text x="272.7" y="41.4">F1</text>
<text x="264.3" y="44.9">MS</text>
<text x="320.6" y="51.6">B3</text>
<text x="348.9" y="52.1">S3</text>
<text x="366.5" y="52.1">S4</text>
<text x="264.9" y="63.7">S1</text>
<text x="276.5" y="63.8">S2</text>
<text x="240" y="77.8">X</text>
<text x="256.9" y="77.9">1</text>
<text x="261.5" y="77.9">12</text>
<text x="267.4" y="77.9">14</text>
<text x="273.3" y="77.9">16</text>
<text x="279.1" y="77.9">18</text>
<text x="285" y="77.9">60</text>
<text x="290.8" y="77.9">61</text>
<text x="308.4" y="77.9">78</text>
<text x="314.3" y="77.9">79</text>
<text x="320.1" y="77.9">81</text>
<text x="326" y="77.9">82</text>
<text x="343.6" y="77.9">19</text>
<text x="349.4" y="77.9">20</text>
<text x="355.3" y="77.9">22</text>
<text x="361.2" y="77.9">23</text>
<text x="367" y="77.9">24</text>
<text x="372.9" y="77.9">26</text>
<text x="249.3" y="90">PE N</text>
<text x="271.2" y="90">L</text>
<text x="305.7" y="93.6">24 V DC</text>
<text x="228.9" y="102.7">МS - электродвигатель</text>
<text x="308.6" y="102.7">S1 - выключатель момента &quot;открыто&quot;</text>
<text x="228.9" y="109.1">B3 - электронный датчик положения S2 - выключатель момента &quot;закрыто&quot;</text>
<text x="228.9" y="115.5">R - нагрузочное сопротивление</text>
<text x="308.6" y="115.5">S3 - выключатель положения &quot;открыто&quot;</text>
<text x="228.9" y="121.9">X - клеммная колодка</text>
<text x="308.6" y="121.9">S4 - выключатель положения &quot;закрыто&quot;</text>
<text x="228.9" y="128.3">F1 - тепловая защита</text>
<text x="228.9" y="134.7">Y - тормоз электродвигателя</text>
<text x="274.5" y="153.3">Диаграмма работы микровыключателей</text>
</g>
<g font-size="3.5">
<text x="19.4" y="27.2">Назначение прибора</text>
<text x="22.8" y="33.3">Идентификатор</text>
<text x="21" y="39.2">Схема внутренних</text>
<text x="25.5" y="43.3">соединений</text>
<text x="22.1" y="49">Контакт прибора</text>
<text x="22.4" y="53.1">Маркировка жил</text>
<text x="22.8" y="57.3">кабеля/провода</text>
<text x="22.8" y="65.3">кабеля/провода</text>
<text x="25.4" y="61.1">Маркировка</text>
<text x="21.3" y="69.1">Марка, тип, длина</text>
<text x="22.4" y="77.1">Маркировка жил</text>
<text x="28.8" y="73.3">кабеля</text>
<text x="22.8" y="81.3">кабеля/провода</text>
<text x="27.4" y="87.2">Шина PE</text>
<text x="21.8" y="95.2">Клеммник шкафа</text>
<text x="24" y="103.2">Питание 220В</text>
<text x="26.3" y="111.2">Ноль 220В</text>
<text x="19.4" y="119.2">Маркировка провода</text>
<text x="26.5" y="125.1">Пускатель</text>
<text x="23.5" y="129.2">бесконтактный</text>
<text x="26.3" y="133.3">(ПБР 3МК)</text>
<text x="19.4" y="139.2">Маркировка провода</text>
<text x="21.8" y="147.2">Клеммник шкафа</text>
<text x="22.4" y="153.1">Маркировка жил</text>
<text x="22.8" y="157.3">кабеля/провода</text>
<text x="25.4" y="161.1">Маркировка</text>
<text x="22.8" y="165.3">кабеля/провода</text>
<text x="21.3" y="169.1">Марка, тип, длина</text>
<text x="28.8" y="173.3">кабеля</text>
<text x="22.4" y="177.1">Маркировка жил</text>
<text x="22.8" y="181.3">кабеля/провода</text>
<text x="27.4" y="187.2">Шина PE</text>
<text x="21.8" y="195.2">Клеммник шкафа</text>
<text x="19.4" y="203.2">Маркировка провода</text>
<text x="30.1" y="216.2">Реле</text>
<text x="19.4" y="229.4">Маркировка провода</text>
<text x="27.1" y="237.4">Ноль 24В</text>
<text x="22.2" y="243.3">Дополнительная</text>
<text x="26.4" y="247.4">индикация</text>
<text x="24.8" y="253.4">Питание 24В</text>
<text x="19.4" y="261.4">Маркировка провода</text>
<text x="21.3" y="267.3">Клеммник модуля</text>
<text x="24.1" y="271.4">ввода/вывода</text>
</g>
<g font-size="2.7">
<text x="310.1" y="87.2">+</text>
<text x="313.9" y="87.2">GND</text>
<text x="324.6" y="86.7">R</text>
</g>
<g font-size="2.5">
<text x="71.2" y="24.3">role</text>
<text x="122.7" y="24.3">role</text>
<text x="189.8" y="24.3">role</text>
<text x="72.1" y="32.8">id</text>
<text x="123.6" y="32.8">id</text>
<text x="190.7" y="32.8">id</text>
<text x="118.8" y="37.1">S3</text>
<text x="127.4" y="37.1">S4</text>
<text x="191.3" y="37.9">MS</text>
<text x="189.8" y="44.9">S1</text>
<text x="198.5" y="44.9">S2</text>
<text x="59.7" y="48.8">78</text>
<text x="67.7" y="48.8">79</text>
<text x="75.7" y="48.8">81</text>
<text x="83.7" y="48.8">82</text>
<text x="116.8" y="48.8">19</text>
<text x="121.1" y="48.8">20</text>
<text x="125.4" y="48.8">23</text>
<text x="129.7" y="48.8">24</text>
<text x="184.5" y="48.8">1</text>
<text x="188.2" y="48.8">12</text>
<text x="196.9" y="48.8">16</text>
<text x="60.3" y="56.3" transform="rotate(-90 60.3 56.3)">24vAi</text>
<text x="68.3" y="56.3" transform="rotate(-90 68.3 56.3)">0vAi</text>
<text x="84.3" y="56.3" transform="rotate(-90 84.3 56.3)">Wcp1</text>
<text x="117.3" y="56.8" transform="rotate(-90 117.3 56.8)">Wcp6</text>
<text x="126" y="56.8" transform="rotate(-90 126 56.8)">Lpp</text>
<text x="130.3" y="56.8" transform="rotate(-90 130.3 56.8)">Wcp7</text>
<text x="180.2" y="56.8" transform="rotate(-90 180.2 56.8)">PE</text>
<text x="184.5" y="56.8" transform="rotate(-90 184.5 56.8)">Wpp3</text>
<text x="188.8" y="56.8" transform="rotate(-90 188.8 56.8)">Wpp4</text>
<text x="197.4" y="56.8" transform="rotate(-90 197.4 56.8)">Wpp5</text>
<text x="60.9" y="60.7">4..20 мА</text>
<text x="68" y="64.8">idAi</text>
<text x="122.6" y="64.8">idDi</text>
<text x="189.9" y="64.8">idDo</text>
<text x="113.4" y="70.7">МКШ3х0,5</text>
<text x="125.1" y="68.4">L=LC2</text>
<text x="125.1" y="70.9">Lg=LCg2</text>
<text x="180.4" y="70.7">ПВС4х0,75</text>
<text x="193" y="68.4">L=LC2</text>
<text x="193" y="70.9">Lg=LCg2</text>
<text x="98.6" y="73.4">PP</text>
<text x="125.1" y="73.6">Lt=LCt2</text>
<text x="167.7" y="73.4">PP</text>
<text x="193" y="73.6">Lt=LCt2</text>
<text x="112.4" y="81.9" transform="rotate(-90 112.4 81.9)">Wcp6</text>
<text x="123.8" y="81.9" transform="rotate(-90 123.8 81.9)">Lpp</text>
<text x="135.2" y="81.9" transform="rotate(-90 135.2 81.9)">Wcp7</text>
<text x="176.3" y="81.9" transform="rotate(-90 176.3 81.9)">PE</text>
<text x="181.6" y="81.9" transform="rotate(-90 181.6 81.9)">Wpp3</text>
<text x="193" y="81.9" transform="rotate(-90 193 81.9)">Wpp4</text>
<text x="204.4" y="81.9" transform="rotate(-90 204.4 81.9)">Wpp5</text>
<text x="167.7" y="89.4">PE</text>
<text x="98.6" y="97.4">XTpp3</text>
<text x="114" y="96.9">Tpp31</text>
<text x="125.4" y="96.9">Tpp32</text>
<text x="136.8" y="96.9">Tpp33</text>
<text x="167.7" y="97.4">XTpp4</text>
<text x="183.2" y="96.9">Tpp41</text>
<text x="194.6" y="96.9">Tpp42</text>
<text x="206" y="96.9">Tpp43</text>
<text x="98.6" y="105.4">Lpp</text>
<text x="167.7" y="105.4">Lpp</text>
<text x="98.6" y="113.4">Npp</text>
<text x="167.7" y="113.4">Npp</text>
<text x="112.4" y="120.9" transform="rotate(-90 112.4 120.9)">Wcp6</text>
<text x="122.4" y="120.9" transform="rotate(-90 122.4 120.9)">Npp</text>
<text x="135.2" y="120.9" transform="rotate(-90 135.2 120.9)">Wcp7</text>
<text x="173.7" y="124.8">X1</text>
<text x="178.6" y="120.8" transform="rotate(-90 178.6 120.8)">Lpp</text>
<text x="178.6" y="124.8">1</text>
<text x="182.9" y="124.8">2</text>
<text x="187.2" y="120.8" transform="rotate(-90 187.2 120.8)">Npp</text>
<text x="187.2" y="124.8">3</text>
<text x="191.5" y="124.8">7</text>
<text x="195.8" y="120.8" transform="rotate(-90 195.8 120.8)">Wpp3</text>
<text x="195.8" y="124.8">4</text>
<text x="200.1" y="120.8" transform="rotate(-90 200.1 120.8)">Wpp4</text>
<text x="200.1" y="124.8">5</text>
<text x="204.4" y="120.8" transform="rotate(-90 204.4 120.8)">Wpp5</text>
<text x="204.4" y="124.8">6</text>
<text x="189.5" y="128.8">VSpp</text>
<text x="173.7" y="132.8">X2</text>
<text x="181.4" y="132.8">2</text>
<text x="191.5" y="132.8">3</text>
<text x="201.6" y="132.8">1</text>
<text x="181.5" y="140.7" transform="rotate(-90 181.5 140.7)">0vDo</text>
<text x="191.5" y="140.7" transform="rotate(-90 191.5 140.7)">Wcp4</text>
<text x="201.5" y="140.7" transform="rotate(-90 201.5 140.7)">Wcp5</text>
<text x="98.6" y="149.4">XTpp1</text>
<text x="114" y="148.9">Tpp11</text>
<text x="124" y="148.9">Tpp12</text>
<text x="136.8" y="148.9">Tpp13</text>
<text x="167.7" y="149.4">XTpp2</text>
<text x="183.1" y="148.9">Tpp21</text>
<text x="193.1" y="149">Tpp22</text>
<text x="203.1" y="149">Tpp23</text>
<text x="112.4" y="156.3" transform="rotate(-90 112.4 156.3)">Wcp6</text>
<text x="122.4" y="156.3" transform="rotate(-90 122.4 156.3)">Npp</text>
<text x="135.2" y="156.3" transform="rotate(-90 135.2 156.3)">Wcp7</text>
<text x="167.7" y="157.4">PP</text>
<text x="181.5" y="156.1" transform="rotate(-90 181.5 156.1)">0vDo</text>
<text x="191.5" y="156.1" transform="rotate(-90 191.5 156.1)">Wcp4</text>
<text x="201.5" y="156.1" transform="rotate(-90 201.5 156.1)">Wcp5</text>
<text x="71.2" y="167.1">L=LC</text>
<text x="120.9" y="163">idKL</text>
<text x="124.1" y="167.2">L=LC1</text>
<text x="189.9" y="162.8">idVS</text>
<text x="193.3" y="167.2">L=LC1</text>
<text x="53.6" y="173.4">CP</text>
<text x="57.8" y="170.2">МКЭШ3х0,5</text>
<text x="71.2" y="170.1">Lg=LCg</text>
<text x="71.2" y="173">Lt=LCt</text>
<text x="98.6" y="173.4">CP</text>
<text x="112" y="170.2">МКШ3х0,5</text>
<text x="124.1" y="170.2">Lg=LCg1</text>
<text x="124.1" y="173.1">Lt=LCt1</text>
<text x="167.7" y="173.4">CP</text>
<text x="180.4" y="170.1">ПВС3х0,75</text>
<text x="193.3" y="170.1">Lg=LCg1</text>
<text x="193.3" y="173.1">Lt=LCt1</text>
<text x="61.1" y="181.9" transform="rotate(-90 61.1 181.9)">24vAi</text>
<text x="69.1" y="182" transform="rotate(-90 69.1 182)">0vAi</text>
<text x="77.1" y="181.9" transform="rotate(-90 77.1 181.9)">Wcp1</text>
<text x="85.1" y="181.9" transform="rotate(-90 85.1 181.9)">PE</text>
<text x="112.4" y="181.9" transform="rotate(-90 112.4 181.9)">Wcp6</text>
<text x="122.4" y="182.1" transform="rotate(-90 122.4 182.1)">Npp</text>
<text x="135.2" y="181.9" transform="rotate(-90 135.2 181.9)">Wcp7</text>
<text x="181.5" y="181.9" transform="rotate(-90 181.5 181.9)">0vDo</text>
<text x="191.5" y="181.9" transform="rotate(-90 191.5 181.9)">Wcp4</text>
<text x="201.5" y="181.9" transform="rotate(-90 201.5 181.9)">Wcp5</text>
<text x="53.6" y="189.4">PE</text>
<text x="53.6" y="197.4">XTcp1</text>
<text x="62.7" y="196.8">Tcp11</text>
<text x="70.7" y="196.8">Tcp12</text>
<text x="78.7" y="196.8">Tcp13</text>
<text x="98.6" y="197.4">XTcp2</text>
<text x="114" y="196.9">Tcp21</text>
<text x="124" y="196.9">Tcp22</text>
<text x="136.8" y="196.9">Tcp23</text>
<text x="167.7" y="197.4">XTcp3</text>
<text x="183.1" y="196.9">Tcp31</text>
<text x="193.1" y="196.9">Tcp32</text>
<text x="203.1" y="196.9">Tcp33</text>
<text x="112.4" y="205.9" transform="rotate(-90 112.4 205.9)">Wcp6</text>
<text x="122.4" y="206" transform="rotate(-90 122.4 206)">Npp</text>
<text x="135.2" y="205.9" transform="rotate(-90 135.2 205.9)">Wcp7</text>
<text x="110.8" y="212.3">TkliL</text>
<text x="120.6" y="212.3">TkliN</text>
<text x="133.6" y="212.3">TkliL</text>
<text x="143.4" y="212.3">TkliN</text>
<text x="109.5" y="217.3">KLpp1</text>
<text x="132.3" y="217.3">KLpp2</text>
<text x="110.5" y="223.5">Tkl0v</text>
<text x="119.9" y="223.5">Tkl24v</text>
<text x="133.3" y="223.5">Tkl0v</text>
<text x="142.7" y="223.5">Tkl24v</text>
<text x="61.1" y="232.1" transform="rotate(-90 61.1 232.1)">24vAi</text>
<text x="69.1" y="232.1" transform="rotate(-90 69.1 232.1)">0vAi</text>
<text x="77.1" y="232.1" transform="rotate(-90 77.1 232.1)">Wcp1</text>
<text x="112.4" y="232.1" transform="rotate(-90 112.4 232.1)">Wcp2</text>
<text x="122.4" y="232.2" transform="rotate(-90 122.4 232.2)">24vDi</text>
<text x="135.2" y="232.1" transform="rotate(-90 135.2 232.1)">Wcp3</text>
<text x="145.2" y="231.1" transform="rotate(-90 145.2 231.1)">24vDi</text>
<text x="181.5" y="232.1" transform="rotate(-90 181.5 232.1)">0vDo</text>
<text x="191.5" y="232.1" transform="rotate(-90 191.5 232.1)">Wcp4</text>
<text x="201.5" y="232.1" transform="rotate(-90 201.5 232.1)">Wcp5</text>
<text x="54.2" y="239.5">0vAi</text>
<text x="98.6" y="239.5">0vDi</text>
<text x="167.7" y="239.5">0vDo</text>
<text x="184.6" y="250.5">HLcp1</text>
<text x="194.6" y="250.5">HLcp2</text>
<text x="54.2" y="255.5">24vAi</text>
<text x="98.6" y="255.5">24vDi</text>
<text x="167.7" y="255.5">24vDo</text>
<text x="77.1" y="262.3" transform="rotate(-90 77.1 262.3)">Wcp1</text>
<text x="87.1" y="262.2" transform="rotate(-90 87.1 262.2)">0vAi</text>
<text x="112.4" y="262.7" transform="rotate(-90 112.4 262.7)">Wcp2</text>
<text x="135.2" y="262.7" transform="rotate(-90 135.2 262.7)">Wcp3</text>
<text x="155.8" y="262.7" transform="rotate(-90 155.8 262.7)">0vDi</text>
<text x="181.5" y="262.7" transform="rotate(-90 181.5 262.7)">24vDo</text>
<text x="191.5" y="262.7" transform="rotate(-90 191.5 262.7)">Wcp4</text>
<text x="201.5" y="262.7" transform="rotate(-90 201.5 262.7)">Wcp5</text>
<text x="74.7" y="267">TmAi+</text>
<text x="84.9" y="267">TmAi-</text>
<text x="109.9" y="267">TmDi1</text>
<text x="132.7" y="267">TmDi2</text>
<text x="151.8" y="267">TmDiCom</text>
<text x="177.1" y="267">TmDoCom</text>
<text x="188.7" y="267">TmDo1</text>
<text x="198.7" y="267">TmDo2</text>
<text x="53.6" y="271.5">AmAi</text>
<text x="76.2" y="271">Ai+</text>
<text x="86.4" y="271">Ai-</text>
<text x="98.6" y="271.5">AmDi</text>
<text x="109.4" y="274.5">Открыт</text>
<text x="110.6" y="271">DiOp</text>
<text x="132.3" y="274.5">Закрыт</text>
<text x="133.8" y="271">DiCl</text>
<text x="153.3" y="271">DiCom</text>
<text x="167.7" y="271.5">AmDo</text>
<text x="178.6" y="271">DoCom</text>
<text x="188" y="274.5">Открыть</text>
<text x="189.4" y="271">DoOp</text>
<text x="198.1" y="274.5">Закрыть</text>
<text x="199.8" y="271">DoCl</text>
</g>
</svg>
